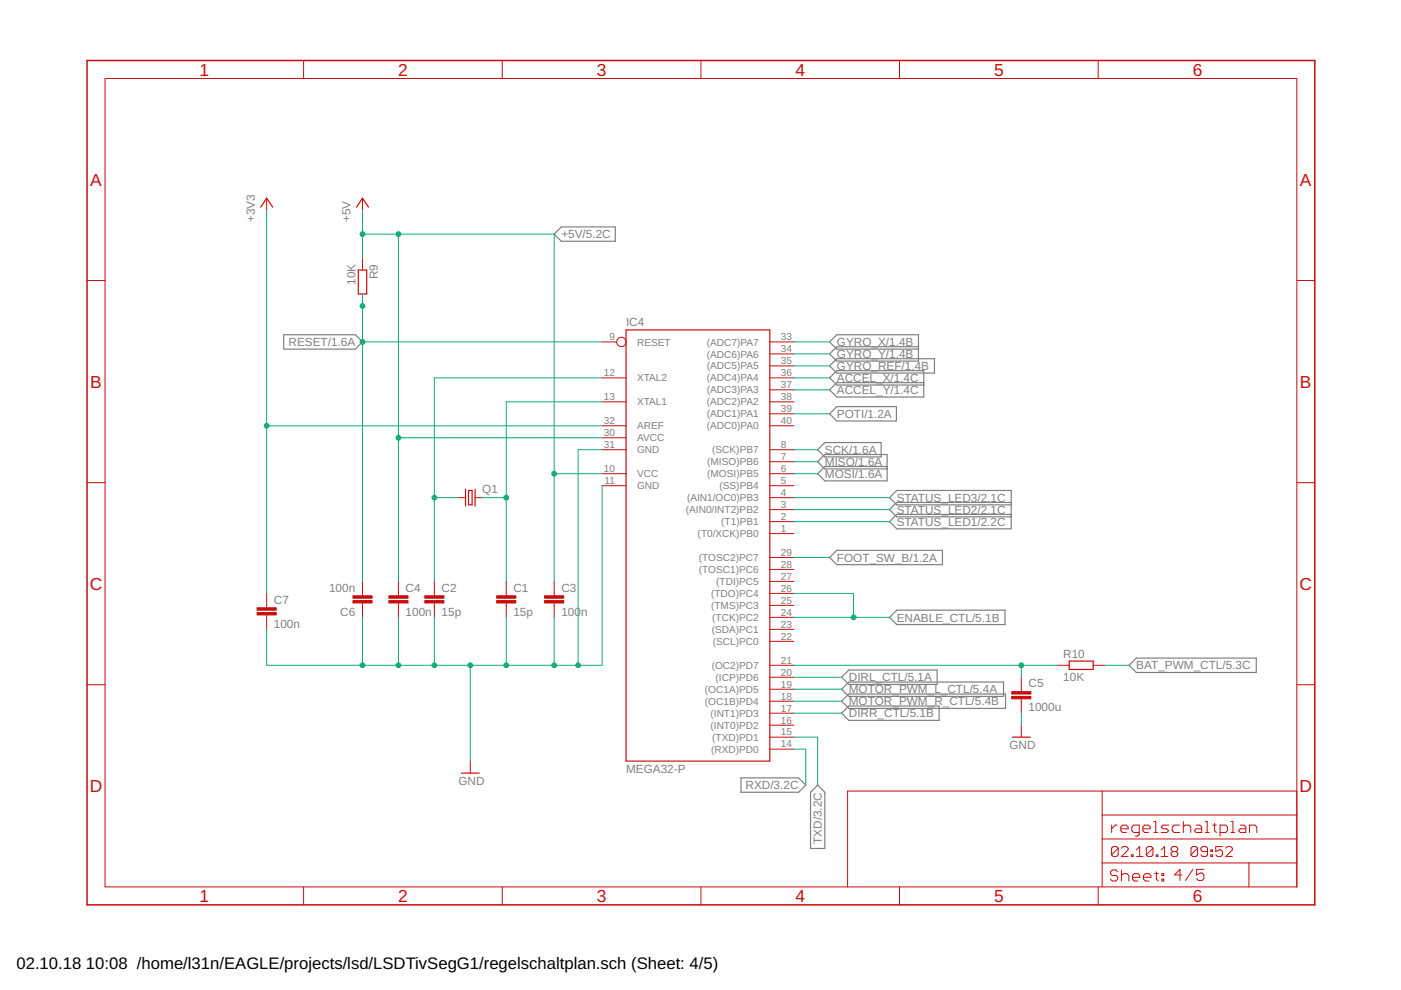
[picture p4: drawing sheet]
<svg xmlns="http://www.w3.org/2000/svg" width="297mm" height="210mm" viewBox="0 0 297 210" stroke-linecap="round" stroke-linejoin="round" font-family="sans-serif">
<g fill="none" stroke="#808080" stroke-width=".25">
<path d="M117.5 49.6l1.5-1.5h11.5v3.1h-11.5zM60.2 71h15.1l1.6 1.5-1.6 1.5h-15.1zM175.9 77.6l1.5-1.5h20.7v3h-20.7zM194.7 73.5h-17.3l-1.5 1.5 1.5 1.6h17.3v-5.6h-17.3l-1.5 1.5 1.5 1.5h17.3M173.4 95.4l1.5-1.6h11.9v3.1h-11.9zM175.9 87.7l1.5-1.5h12.7v3.1h-12.7zM188.1 98.9h-13.2l-1.5 1.5 1.5 1.6h13.2v-5.6h-13.2l-1.5 1.5 1.5 1.5h13.2M195.9 81.1h-18.5l-1.5 1.6 1.5 1.5h18.5v-5.6h-18.5l-1.5 1.5 1.5 1.5h18.5M175.9 118.2l1.5-1.5h22.4v3h-22.4zM214.4 107h-24.3l-1.5-1.5 1.5-1.5h24.3v8.1h-24.3l-1.5-1.5 1.5-1.5h24.3M214.4 106.5h-24.3l-1.5 1.6 1.5 1.5h24.3M188.6 130.9l1.5-1.5h23v3h-23z"/>
<path d="M178.4 146.1l1.6-1.5h32.8v3.1h-32.8zM178.4 148.7l1.6-1.5h33.2v3h-33.2zM178.4 151.2l1.6-1.5h19.1v3h-19.1zM178.4 143.6l1.6-1.5h18.7v3h-18.7zM239.4 141.1l1.5-1.6h25.5v3.1h-25.5zM157.1 164.9h12.2l1.5 1.6-1.5 1.5h-12.2zM173.4 166.5l1.5 1.5v11.9h-3v-11.9z"/>
</g>
<path d="M55.3 43.9l1.2-1.9 1.3 1.9M75.6 43.9l1.3-1.9 1.2 1.9M76 57.3h1.7v5h-1.7zM132.7 70h30.5v91.4h-30.5zM98.7 103.7v3.6M99.3 104h.8v3h-.8zM100.7 103.7v3.6M214.6 156.3h3.8M226.7 140.2h5.1v1.7h-5.1zM97.8 163.9h3.8" fill="none" stroke="#c90d0c" stroke-width=".25"/>
<g fill="none" stroke="#c90d0c" stroke-width=".21">
<path d="M22.3 16.6h252.7v171.4h-252.7zM64.4 12.8v3.8M106.5 12.8v3.8M148.6 12.8v3.8M190.7 12.8v3.8M232.8 12.8v3.8M18.5 59.5h3.8M56.5 42v2.6M76.9 42v2.6M76.9 54.7v2.6M275 59.5h3.8M76.9 62.3v2.6"/>
<path d="M127.7 72.5h3M163.2 72.5h5.1M163.2 75h5.1M163.2 77.6h5.1M127.7 80.1h5M127.7 85.2h5M127.7 90.3h5M127.7 95.4h5M127.7 92.8h5M163.2 80.1h5.1M163.2 82.7h5.1M163.2 85.2h5.1"/>
<path d="M163.2 87.7h5.1M163.2 90.3h5.1M163.2 95.4h5.1M163.2 97.9h5.1M18.5 102.3h3.8M97.2 105.5h1.5M100.7 105.5h1.6M127.7 100.4h5M127.7 103h5M163.2 100.4h5.1M163.2 103h5.1M163.2 105.5h5.1"/>
<path d="M163.2 108.1h5.1M163.2 110.6h5.1M163.2 113.1h5.1M163.2 118.2h5.1M275 102.3h3.8M56.5 125.8v3.1M56.5 130.4v3M76.9 123.3v3M76.9 127.8v3.1M84.5 123.3v3M84.5 127.8v3.1M92.1 123.3v3"/>
<path d="M92.1 127.8v3.1M107.3 123.3v3M107.3 127.8v3.1M117.5 123.3v3M117.5 127.8v3.1M163.2 120.7h5.1M163.2 123.3h5.1M163.2 125.8h5.1M163.2 128.4h5.1M163.2 130.9h5.1M163.2 133.4h5.1M163.2 136h5.1"/>
<path d="M18.5 145.2h3.8M163.2 158.8h5.1M163.2 156.3h5.1M163.2 153.8h5.1M163.2 151.2h5.1M163.2 148.7h5.1M163.2 146.1h5.1M163.2 143.6h5.1M163.2 141.1h5.1M216.5 143.6v3M216.5 148.2v3M216.5 153.8v2.5"/>
<path d="M224.2 141.1h2.5M231.8 141.1h2.5M275 145.2h3.8M99.7 161.4v2.5M233.7 167.7v20.3M233.7 177.9h41.3M233.7 172.8h41.3M235.7 174.9v1.6M236.9 174.9h-.4l-.8 .8M237.1 179.8l-.4-.3h-.7l-.3 .3v1.5M237.1 179.8v1.5l-.4 .3h-.7l-.3-.3M237.1 179.8l-1.4 1.5"/>
<path d="M237.6 175.7h1.6v-.4l-.4-.4h-.8l-.4 .4v.8l.4 .4h.8M237.8 179.8l.3-.3h.7l.4 .3v.4l-1.4 1.4h1.4M241.5 176.5h-1.1l-.4-.4v-.8l.4-.4h1.1v2l-.3 .4h-.5M242.3 175.7h1.6v-.4l-.4-.4h-.8l-.4 .4v.8l.4 .4h.8M244.5 179.8l-.4-.3h-.7l-.4 .3v1.5M244.5 179.8v1.5l-.4 .3h-.7l-.4-.3M244.5 179.8l-1.5 1.5M244.6 176.5h.8M244.6 174.2h.4v2.3M247.8 174.9h-1.2l-.4 .4 .4 .4h.8l.4 .4-.4 .4h-1.2M250.1 174.9h-1.2l-.4 .4v.8l.4 .4h1.2M250.9 175.3l.4-.4h.8l.4 .4v1.2"/>
<path d="M250.9 174.2v2.3M253.6 174.9h.8l.4 .4v1.2h-1.2l-.4-.4 .4-.4h1.2M253.9 179.8l-.3-.3h-.7l-.4 .3v1.5M253.9 179.8v1.5l-.3 .3h-.7l-.4-.3M253.9 179.8l-1.4 1.5M255.6 176.5h.7M255.6 174.2h.3v2.3M257.1 174.9h.8M257.5 174.6v1.5l.4 .4M258.7 176.5h1.1l.4-.4v-.8l-.4-.4h-1.1v2.4M259.2 179.5h-1.4v1.1l.7-.4h.3l.4 .4v.7l-.4 .3h-.7l-.3-.3M259.9 179.8l.3-.3h.7l.4 .3v.4l-1.4 1.4h1.4"/>
<path d="M261 176.5h.8M261 174.2h.4v2.3M263 174.9h.7l.4 .4v1.2h-1.1l-.4-.4 .4-.4h1.1M264.9 176.5v-1.6h1.2l.4 .4v1.2M275 167.7h-95.3v20.3M64.4 188v3.9M106.5 188v3.9M148.6 188v3.9M190.7 188v3.9M232.8 188v3.9M233.7 183h41.3M237 184.8l-.4-.4h-.8l-.4 .4v.4l.4 .4h.8l.4 .4v.4l-.4 .4h-.8l-.4-.4"/>
<path d="M237.8 184.4v2.4M237.8 185.6l.4-.4h.7l.4 .4v1.2M239.9 181.3h.3v.3h-.3zM240.1 186h1.6v-.4l-.4-.4h-.8l-.4 .4v.8l.4 .4h.8M240.9 181.6h1.4M240.9 180.2l.7-.7v2.1M242.4 186h1.6v-.4l-.4-.4h-.8l-.4 .4v.8l.4 .4h.8M244.8 185.2h.8M245.2 181.3h.3v.3h-.3zM245.2 184.8v1.6l.4 .4M246.2 181.6h1.4M246.2 180.2l.7-.7v2.1"/>
<path d="M246.3 185.2h.4v.4h-.4zM246.3 186.4h.4v.4h-.4zM248.6 180.6l-.3-.4v-.4l.3-.3h.8l.3 .3v.4l-.3 .4M248.6 180.6l-.3 .3v.4l.3 .3h.8l.3-.3v-.4l-.3-.3M248.6 180.6h.8M250.6 185.5h-1.6l1.2-1.2v2.4M252.9 184.3l-1.5 2.4M255.2 184.3h-1.5v1.2l.8-.4h.4l.3 .4v.8l-.3 .4h-.8l-.4-.4M256 180.6h-1l-.4-.4v-.4l.4-.3h.7l.3 .3v1.5l-.3 .3h-.7l-.4-.3M256.7 181.3h.4v.3h-.4zM256.7 180.2h.4v.4h-.4zM264.8 183v5"/>
<circle cx="131.7" cy="72.5" r=".99"/>
</g>
<g fill="#c90d0c" stroke="#c90d0c" stroke-width=".21">
<path d="M105.3 127.3h4.1v.5h-4.1z"/>
<path d="M105.3 126.3h4.1v.5h-4.1z"/>
<path d="M90.1 127.3h4v.5h-4z"/>
<path d="M90.1 126.3h4v.5h-4z"/>
<path d="M115.5 127.3h4v.5h-4z"/>
<path d="M115.5 126.3h4v.5h-4z"/>
<path d="M82.4 127.3h4.1v.5h-4.1z"/>
<path d="M82.4 126.3h4.1v.5h-4.1z"/>
<path d="M214.5 147.7h4.1v.5h-4.1z"/>
<path d="M214.5 146.6h4.1v.6h-4.1z"/>
<path d="M74.8 126.3h4.1v.5h-4.1z"/>
<path d="M74.8 127.3h4.1v.5h-4.1z"/>
<path d="M54.5 129.9h4.1v.5h-4.1z"/>
<path d="M54.5 128.9h4.1v.5h-4.1z"/>
</g>
<path d="M18.5 12.8h260.3v179.1h-260.3z" fill="none" stroke="#c90d0c" stroke-width=".32"/>
<g fill="none" stroke="#0dab76" stroke-width=".21">
<path d="M56.5 44.6v81.2M76.9 44.6v10.1M76.9 49.6h40.6v73.7M84.5 49.6v73.7M76.9 62.3v61M76.9 72.5h50.8M168.3 72.5h7.6M168.3 75h7.6M168.3 77.6h7.6M56.5 90.3h71.2M84.5 92.8h43.2M127.7 80.1h-35.6v43.2"/>
<path d="M127.7 85.2h-20.4v38.1M127.7 95.4h-5.1v45.7M168.3 80.1h7.6M168.3 95.4h5.1M168.3 82.7h7.6M168.3 87.7h7.6M168.3 97.9h5.1M92.1 105.5h5.1M102.3 105.5h5M117.5 100.4h10.2M127.7 103v38.1h-71.2v-7.7M168.3 105.5h20.3"/>
<path d="M168.3 100.4h5.1M168.3 110.6h20.3M168.3 108.1h20.3M168.3 118.2h7.6M76.9 130.9v10.2M84.5 130.9v10.2M92.1 130.9v10.2M107.3 130.9v10.2M117.5 130.9v10.2M168.3 130.9h20.3M168.3 125.8h12.7v5.1M99.7 141.1v20.3"/>
<path d="M168.3 141.1h55.9M168.3 158.8h2.5v7.7M168.3 156.3h5.1v10.2M168.3 146.1h10.1M168.3 148.7h10.1M168.3 151.2h10.1M168.3 143.6h10.1M216.5 141.1v2.5M216.5 151.2v2.6M234.3 141.1h5.1"/>
</g>
<g fill="#0dab76" stroke="#0dab76" stroke-width=".21">
<circle cx="92.1" cy="105.5" r=".51"/>
<circle cx="107.3" cy="105.5" r=".51"/>
<circle cx="92.1" cy="141.1" r=".51"/>
<circle cx="107.3" cy="141.1" r=".51"/>
<circle cx="122.6" cy="141.1" r=".51"/>
<circle cx="99.7" cy="141.1" r=".51"/>
<circle cx="117.5" cy="141.1" r=".51"/>
<circle cx="84.5" cy="141.1" r=".51"/>
<circle cx="76.9" cy="141.1" r=".51"/>
<circle cx="76.9" cy="72.5" r=".51"/>
<circle cx="76.9" cy="64.9" r=".51"/>
<circle cx="84.5" cy="92.8" r=".51"/>
<circle cx="76.9" cy="49.6" r=".51"/>
<circle cx="117.5" cy="100.4" r=".51"/>
<circle cx="84.5" cy="49.6" r=".51"/>
<circle cx="56.5" cy="90.3" r=".51"/>
<circle cx="181" cy="130.9" r=".51"/>
<circle cx="216.5" cy="141.1" r=".51"/>
</g>
<g font-size="3.7" fill="#c90d0c">
<text x="42.3" y="16">1</text>
<text x="84.4" y="16">2</text>
<text x="126.5" y="16">3</text>
<text x="168.6" y="16">4</text>
<text x="210.8" y="16">5</text>
<text x="252.9" y="16">6</text>
<text x="19.1" y="39.3">A</text>
<text x="275.6" y="39.3">A</text>
<text x="19.1" y="82.2">B</text>
<text x="275.6" y="82.2">B</text>
<text x="19" y="125.1">C</text>
<text x="275.5" y="125.1">C</text>
<text x="19" y="167.9">D</text>
<text x="275.5" y="167.9">D</text>
<text x="42.3" y="191.2">1</text>
<text x="84.4" y="191.2">2</text>
<text x="126.5" y="191.2">3</text>
<text x="168.6" y="191.2">4</text>
<text x="210.8" y="191.2">5</text>
<text x="252.9" y="191.2">6</text>
</g>
<g font-size="3.5">
<text x="3.5" y="205.4">02.10.18</text>
<text x="18.2" y="205.4">10:08 /home/l31n/EAGLE/projects/lsd/LSDTivSegG1/regelschaltplan.sch (Sheet: 4/5)</text>
</g>
<g font-size="2.5" fill="#808080">
<text x="54" y="47.1" transform="rotate(-90 54 47.1)">+3V3</text>
<text x="74.3" y="47.1" transform="rotate(-90 74.3 47.1)">+5V</text>
<text x="119" y="50.5">+5V/5.2C</text>
<text x="80.1" y="59.2" transform="rotate(-90 80.1 59.2)">R9</text>
<text x="75.3" y="60.4" transform="rotate(-90 75.3 60.4)">10K</text>
<text x="132.7" y="69.2">IC4</text>
<text x="61.2" y="73.4">RESET/1.6A</text>
<text x="177.4" y="73.4">GYRO_X/1.4B</text>
<text x="177.4" y="75.9">GYRO_Y/1.4B</text>
<text x="177.4" y="81">ACCEL_X/1.4C</text>
<text x="177.4" y="83.5">ACCEL_Y/1.4C</text>
<text x="177.4" y="78.5">GYRO_REF/1.4B</text>
<text x="177.4" y="88.6">POTI/1.2A</text>
<text x="174.9" y="96.2">SCK/1.6A</text>
<text x="174.9" y="98.8">MISO/1.6A</text>
<text x="174.9" y="101.3">MOSI/1.6A</text>
<text x="102.3" y="104.5">Q1</text>
<text x="190.1" y="106.4">STATUS_LED3/2.1C</text>
<text x="190.1" y="111.5">STATUS_LED1/2.2C</text>
<text x="190.1" y="108.9">STATUS_LED2/2.1C</text>
<text x="177.4" y="119.1">FOOT_SW_B/1.2A</text>
<text x="69.8" y="125.4">100n</text>
<text x="86" y="125.4">C4</text>
<text x="93.6" y="125.4">C2</text>
<text x="108.9" y="125.4">C1</text>
<text x="119" y="125.4">C3</text>
<text x="58.1" y="128">C7</text>
<text x="72.1" y="130.5">C6</text>
<text x="86" y="130.5">100n</text>
<text x="93.6" y="130.5">15p</text>
<text x="108.9" y="130.5">15p</text>
<text x="119" y="130.5">100</text>
<text x="123.2" y="130.5">n</text>
<text x="190.1" y="131.8">ENABLE_CTL/5.1B</text>
<text x="58.1" y="133.1">100n</text>
<text x="225.4" y="139.6">R10</text>
<text x="240.9" y="141.9">BAT_PWM_CTL/5.3C</text>
<text x="180" y="147">MOTOR_PWM_L_CTL/5.4A</text>
<text x="180" y="149.6">MOTOR_PWM_R_CTL/5.4B</text>
<text x="180" y="144.5">DIRL_CTL/5.1A</text>
<text x="218.1" y="145.8">C5</text>
<text x="225.4" y="144.4">10K</text>
<text x="180" y="152.1">DIRR_CTL/5.1B</text>
<text x="218.1" y="150.8">1000u</text>
<text x="214" y="158.8">GND</text>
<text x="97.2" y="166.5">GND</text>
<text x="132.7" y="163.9">MEGA32-P</text>
<text x="158.1" y="167.3">RXD/3.2C</text>
<text x="174.3" y="178.9" transform="rotate(-90 174.3 178.9)">TXD/3.2C</text>
</g>
<g font-size="2.1" fill="#808080">
<text x="129.2" y="72.1">9</text>
<text x="135.1" y="73.3">RESET</text>
<text x="149.9" y="73.3">(ADC7)PA7</text>
<text x="149.9" y="75.8">(ADC6)PA6</text>
<text x="165.5" y="72.1">33</text>
<text x="165.5" y="74.7">34</text>
<text x="165.5" y="77.2">35</text>
<text x="128" y="79.8">12</text>
<text x="135.1" y="80.9">XTAL2</text>
<text x="149.9" y="78.3">(ADC5)PA5</text>
<text x="149.9" y="80.9">(ADC4)PA4</text>
<text x="149.9" y="83.4">(ADC3)PA3</text>
<text x="165.5" y="79.8">36</text>
<text x="165.5" y="82.3">37</text>
<text x="128" y="89.9">32</text>
<text x="128" y="84.8">13</text>
<text x="135.1" y="86">XTAL1</text>
<text x="149.9" y="86">(ADC2)PA2</text>
<text x="149.9" y="88.5">(ADC1)PA1</text>
<text x="165.5" y="84.8">38</text>
<text x="165.5" y="87.4">39</text>
<text x="165.5" y="89.9">40</text>
<text x="128" y="95">31</text>
<text x="128" y="92.5">30</text>
<text x="135.1" y="93.6">AVCC</text>
<text x="135.1" y="91">AREF</text>
<text x="149.9" y="91">(ADC0)PA0</text>
<text x="165.5" y="95">8</text>
<text x="128" y="100.1">10</text>
<text x="135.1" y="96.1">GND</text>
<text x="135.1" y="101.2">VCC</text>
<text x="149.9" y="98.7">(MISO)PB6</text>
<text x="149.9" y="101.2">(MOSI)PB5</text>
<text x="151" y="96.1">(SCK)PB7</text>
<text x="165.5" y="97.5">7</text>
<text x="165.5" y="100.1">6</text>
<text x="128.2" y="102.6">11</text>
<text x="135.1" y="103.7">GND</text>
<text x="145.7" y="106.3">(AIN1/OC0)PB3</text>
<text x="152.6" y="103.7">(SS)PB4</text>
<text x="165.5" y="102.6">5</text>
<text x="165.5" y="105.2">4</text>
<text x="165.5" y="107.7">3</text>
<text x="145.4" y="108.8">(AIN0/INT2)PB2</text>
<text x="147.9" y="113.9">(T0/XCK)PB0</text>
<text x="152.9" y="111.3">(T1)PB1</text>
<text x="165.5" y="110.2">2</text>
<text x="165.5" y="112.8">1</text>
<text x="148.2" y="119">(TOSC2)PC7</text>
<text x="165.5" y="117.8">29</text>
<text x="148.2" y="121.5">(TOSC1)PC6</text>
<text x="151.9" y="124">(TDI)PC5</text>
<text x="165.5" y="120.4">28</text>
<text x="165.5" y="122.9">27</text>
<text x="165.5" y="125.5">26</text>
<text x="150.8" y="126.6">(TDO)PC4</text>
<text x="150.8" y="129.1">(TMS)PC3</text>
<text x="151" y="131.7">(TCK)PC2</text>
<text x="165.5" y="128">25</text>
<text x="165.5" y="130.5">24</text>
<text x="150.9" y="134.2">(SDA)PC1</text>
<text x="151.1" y="136.7">(SCL)PC0</text>
<text x="165.5" y="133.1">23</text>
<text x="165.5" y="135.6">22</text>
<text x="150.9" y="141.8">(OC2)PD7</text>
<text x="165.5" y="143.2">20</text>
<text x="165.5" y="140.7">21</text>
<text x="149.5" y="149.4">(OC1B)PD4</text>
<text x="149.5" y="146.9">(OC1A)PD5</text>
<text x="151.7" y="144.4">(ICP)PD6</text>
<text x="165.5" y="148.3">18</text>
<text x="165.5" y="145.8">19</text>
<text x="150.6" y="154.5">(INT0)PD2</text>
<text x="150.6" y="152">(INT1)PD3</text>
<text x="165.5" y="155.9">15</text>
<text x="165.5" y="153.4">16</text>
<text x="165.5" y="150.9">17</text>
<text x="150.8" y="159.6">(RXD)PD0</text>
<text x="151" y="157.1">(TXD)PD1</text>
<text x="165.5" y="158.5">14</text>
</g>
</svg>
